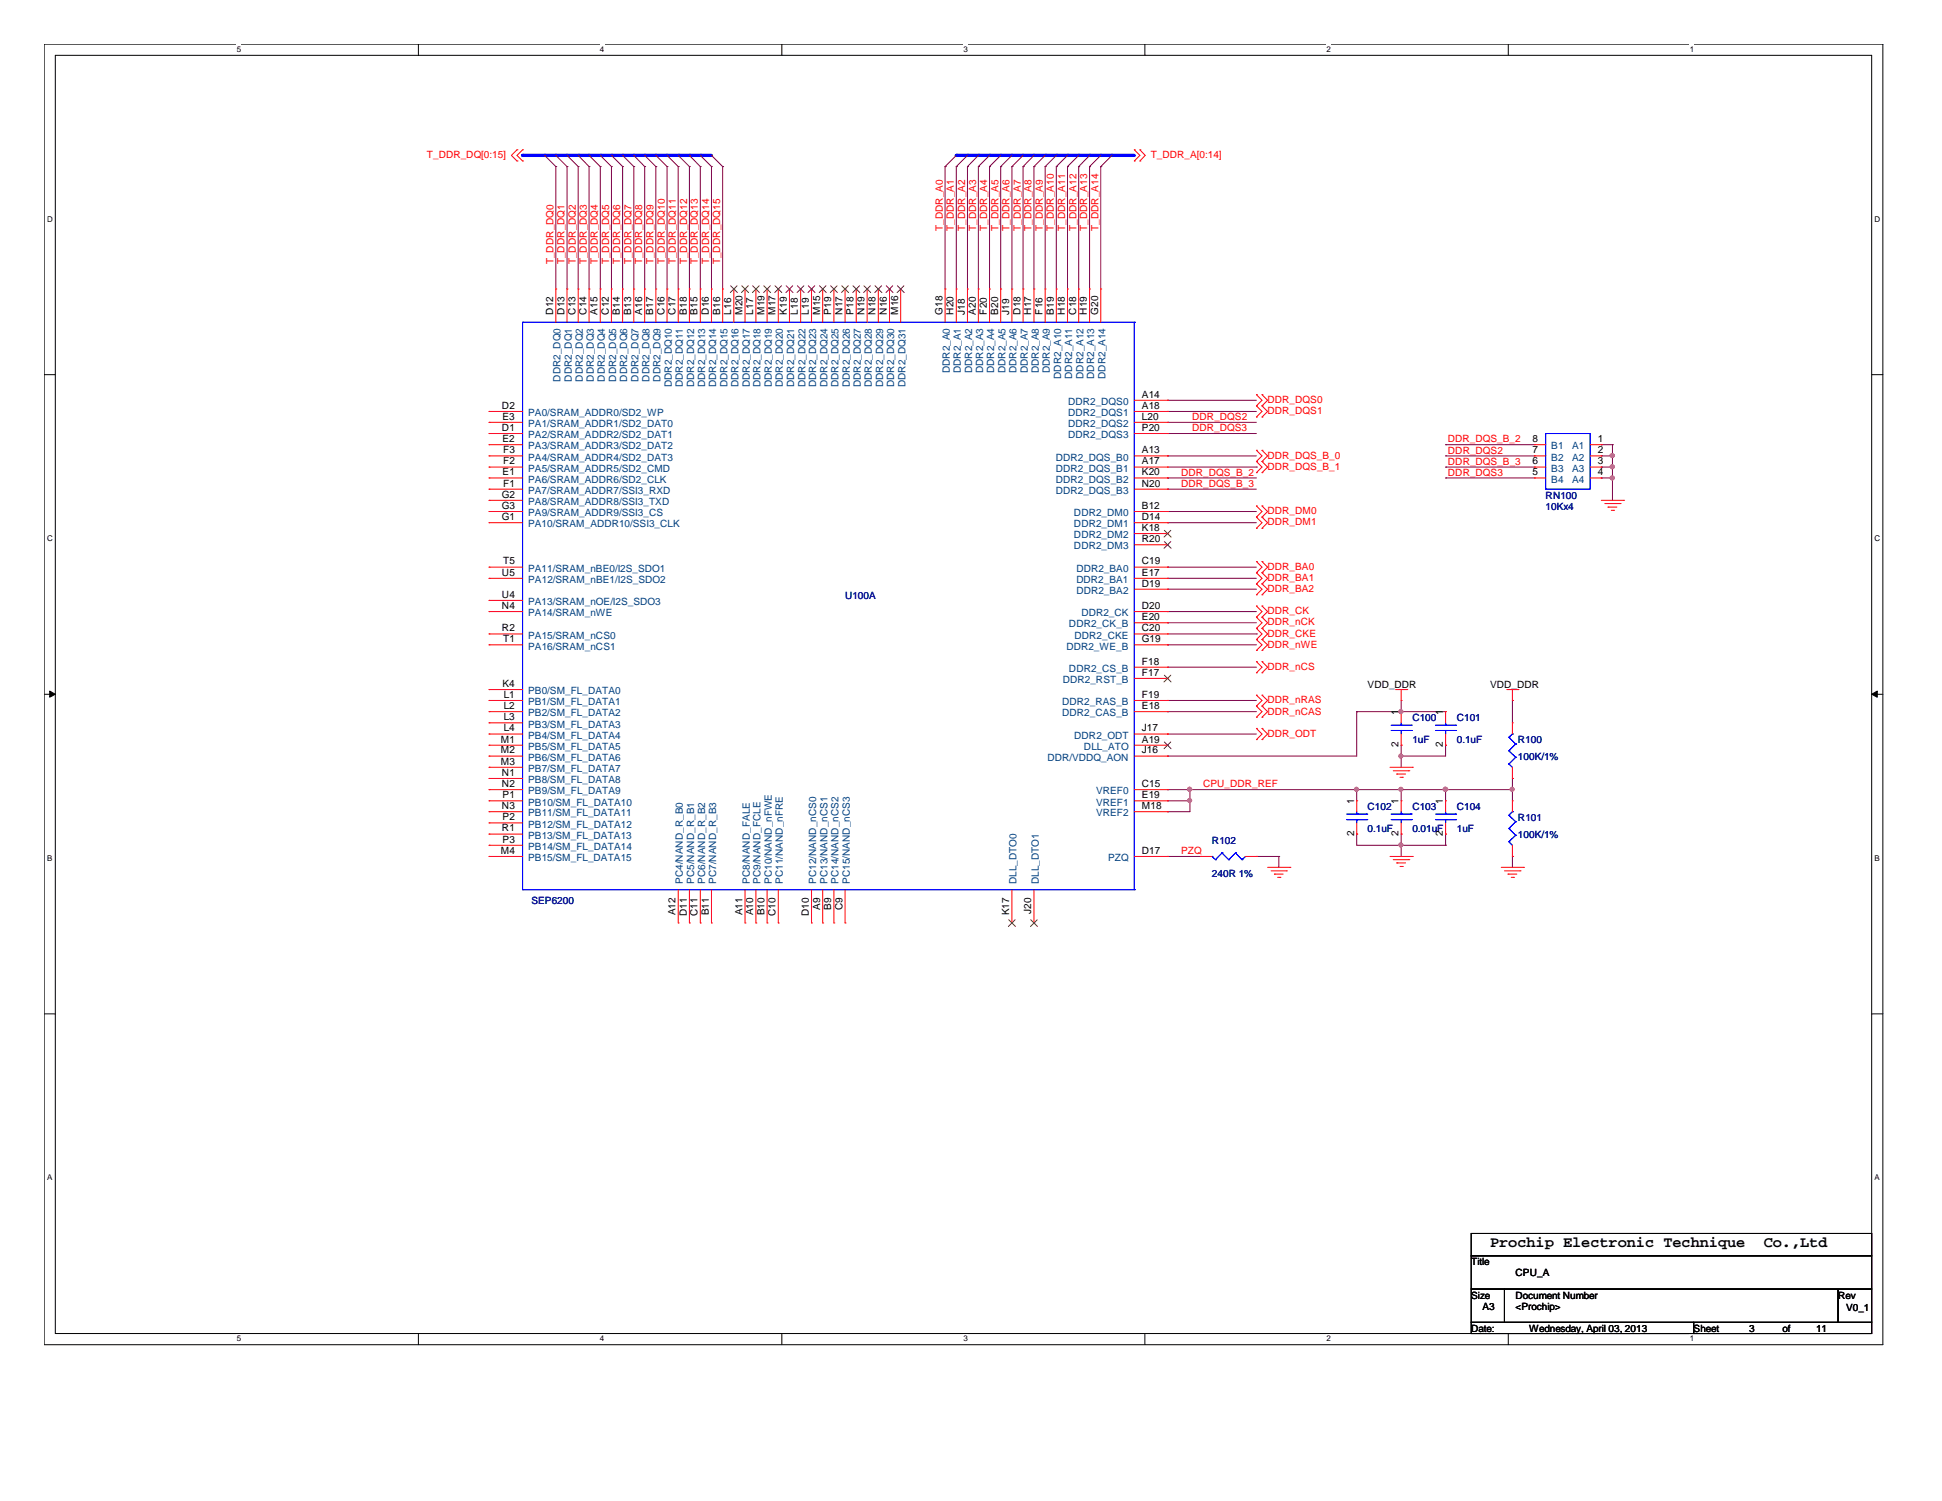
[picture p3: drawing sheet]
<svg xmlns="http://www.w3.org/2000/svg" width="279mm" height="216mm" viewBox="0 0 279 216" stroke-linecap="round" stroke-linejoin="round" font-family="sans-serif">
<path d="M6.3 6.3h264.6v187.1h-264.6zM8 8h261.3v183.8h-261.3z" fill="none" stroke="#000" stroke-width=".14"/>
<g fill="#fff">
<path d="M34.1 6.4h.6v1.3h-.6z"/>
<path d="M34.1 191.9h.6v1.3h-.6z"/>
</g>
<path d="M60.2 6.3v1.7M60.2 191.8v1.6" fill="none" stroke="#000" stroke-width=".14"/>
<g fill="#fff">
<path d="M86.3 6.4h.6v1.3h-.6z"/>
<path d="M86.3 191.9h.6v1.3h-.6z"/>
</g>
<path d="M112.5 6.3v1.7M112.5 191.8v1.6" fill="none" stroke="#000" stroke-width=".14"/>
<g fill="#fff">
<path d="M138.6 6.4h.6v1.3h-.6z"/>
<path d="M138.6 191.9h.6v1.3h-.6z"/>
</g>
<path d="M164.7 6.3v1.7M164.7 191.8v1.6" fill="none" stroke="#000" stroke-width=".14"/>
<g fill="#fff">
<path d="M190.8 6.4h.6v1.3h-.6z"/>
<path d="M190.8 191.9h.6v1.3h-.6z"/>
</g>
<path d="M217 6.3v1.7M217 191.8v1.6" fill="none" stroke="#000" stroke-width=".14"/>
<g fill="#fff">
<path d="M243.1 6.4h.6v1.3h-.6z"/>
<path d="M243.1 191.9h.6v1.3h-.6z"/>
<path d="M6.8 30.8h.7v1.3h-.7z"/>
<path d="M269.7 30.8h.8v1.3h-.8z"/>
<path d="M6.8 76.7h.7v1.4h-.7z"/>
<path d="M269.7 76.7h.8v1.4h-.8z"/>
</g>
<path d="M6.3 53.9h1.7M269.3 53.9h1.6" fill="none" stroke="#000" stroke-width=".14"/>
<g fill="#fff">
<path d="M6.8 122.7h.7v1.3h-.7z"/>
<path d="M269.7 122.7h.7v1.3h-.7z"/>
</g>
<path d="M6.3 99.9h1.7M269.3 99.9h1.6" fill="none" stroke="#000" stroke-width=".14"/>
<g fill="#000" stroke="#000" stroke-width=".14">
<path d="M7.2 99.4l.8 .5-.8 .4z" fill-rule="evenodd"/>
<path d="M269.3 99.9l.8-.5v.9z" fill-rule="evenodd"/>
</g>
<g fill="#fff">
<path d="M6.8 168.7h.7v1.3h-.7z"/>
<path d="M269.7 168.7h.7v1.3h-.7z"/>
</g>
<path d="M6.3 145.8h1.7M269.3 145.8h1.6" fill="none" stroke="#000" stroke-width=".14"/>
<g fill="none" stroke="#800040" stroke-width=".14">
<path d="M80 24h.1M80 24v17.6M81.6 24h.1M81.6 24v17.6M83.2 24h.1M83.2 24v17.6M84.8 24h.1M84.8 24v17.6M86.4 24h.1M86.4 24v17.6M88 24h.1M88 24v17.6"/>
<path d="M89.6 24h.1M89.6 24v17.6M91.2 24h.1M91.2 24v17.6M97.6 24h.1M97.6 24v17.6M99.2 24h.1M99.2 24v17.6M100.8 24h.1M100.8 24v17.6M102.4 24h.1M102.4 24v17.6"/>
<path d="M104 24h.1M104 24v17.6M136 24h.1M136 24v17.6M137.6 24h.1M137.6 24v17.6M139.2 24h.1M139.2 24v17.6M140.8 24h.1M140.8 24v17.6M142.4 24h.1M142.4 24v17.6"/>
<path d="M155.2 24h.1M155.2 24v17.6M156.8 24h.1M156.8 24v17.6M158.4 24h.1M158.4 24v17.6M168 68.7h.1M168 70.4h.1M168 73.6h.1M168 68.7h12.8M168 70.4h12.8M168 73.6h12.8"/>
<path d="M168 89.6h.1M168 83.2h.1M168 96h.1M168 84.8h.1M168 89.6h12.8M168 83.2h12.8M168 96h12.8M168 84.8h12.8M168 116.8h.1M168 100.8h.1M168 102.4h.1M168 100.8h12.8"/>
<path d="M168 102.4h12.8M171.2 115.2h.1M171.2 115.2v1.6h-3.2M201.6 113.6h.1M201.6 108.8h.1M201.6 108.8v1.6M201.6 113.6v1.6M208 107.2h.1M208 107.2v1.6h-6.4"/>
</g>
<g fill="#f0f" stroke="#f0f" stroke-width=".14">
<circle cx="171.2" cy="115.1" r=".3"/>
<circle cx="201.6" cy="108.7" r=".3"/>
</g>
<path d="M137.6 22.4h1.6" fill="none" stroke="#00f" stroke-width=".47"/>
<circle cx="137.6" cy="22.4" r=".23" fill="#00f"/>
<path d="M139.2 22.4h1.6" fill="none" stroke="#00f" stroke-width=".47"/>
<circle cx="139.2" cy="22.4" r=".23" fill="#00f"/>
<path d="M142.4 22.4h1.6" fill="none" stroke="#00f" stroke-width=".47"/>
<circle cx="142.4" cy="22.4" r=".23" fill="#00f"/>
<path d="M144 22.4h1.6" fill="none" stroke="#00f" stroke-width=".47"/>
<circle cx="144" cy="22.4" r=".23" fill="#00f"/>
<path d="M155.2 22.4h1.6" fill="none" stroke="#00f" stroke-width=".47"/>
<circle cx="155.2" cy="22.4" r=".23" fill="#00f"/>
<path d="M160 22.4h3.2" fill="none" stroke="#00f" stroke-width=".47"/>
<circle cx="160" cy="22.4" r=".23" fill="#00f"/>
<path d="M156.8 22.4h1.6" fill="none" stroke="#00f" stroke-width=".47"/>
<circle cx="156.8" cy="22.4" r=".23" fill="#00f"/>
<path d="M147.2 22.4h1.6" fill="none" stroke="#00f" stroke-width=".47"/>
<circle cx="147.2" cy="22.4" r=".23" fill="#00f"/>
<path d="M150.4 22.4h1.6" fill="none" stroke="#00f" stroke-width=".47"/>
<circle cx="150.4" cy="22.4" r=".23" fill="#00f"/>
<path d="M153.6 22.4h1.6" fill="none" stroke="#00f" stroke-width=".47"/>
<circle cx="153.6" cy="22.4" r=".23" fill="#00f"/>
<path d="M152 22.4h1.6" fill="none" stroke="#00f" stroke-width=".47"/>
<circle cx="152" cy="22.4" r=".23" fill="#00f"/>
<path d="M148.8 22.4h1.6" fill="none" stroke="#00f" stroke-width=".47"/>
<circle cx="148.8" cy="22.4" r=".23" fill="#00f"/>
<path d="M145.6 22.4h1.6" fill="none" stroke="#00f" stroke-width=".47"/>
<circle cx="145.6" cy="22.4" r=".23" fill="#00f"/>
<path d="M140.8 22.4h1.6" fill="none" stroke="#00f" stroke-width=".47"/>
<circle cx="140.8" cy="22.4" r=".23" fill="#00f"/>
<g fill="none" stroke="#800040" stroke-width=".14">
<path d="M92.8 24h.1M92.8 24v17.6M144 24h.1M144 24v17.6M145.6 24h.1M145.6 24v17.6M147.2 24h.1M147.2 24v17.6M168 75.2h.1M168 60.7h.1M168 75.2h12.8M168 60.7h12.8"/>
<path d="M168 88h.1M168 92.8h.1M168 88h12.8M168 92.8h12.8M168 113.6h.1M168 113.6h27.2M171.2 113.6h.1M201.6 121.6h.1M201.6 121.6v1.6"/>
</g>
<g fill="#f0f" stroke="#f0f" stroke-width=".14">
<circle cx="195.2" cy="113.5" r=".3"/>
<circle cx="171.2" cy="113.5" r=".3"/>
</g>
<path d="M99.2 22.4h1.6" fill="none" stroke="#00f" stroke-width=".47"/>
<circle cx="99.2" cy="22.4" r=".23" fill="#00f"/>
<path d="M94.4 22.4h1.6" fill="none" stroke="#00f" stroke-width=".47"/>
<circle cx="94.4" cy="22.4" r=".23" fill="#00f"/>
<path d="M75.2 22.4h3.2" fill="none" stroke="#00f" stroke-width=".47"/>
<circle cx="75.2" cy="22.4" r=".23" fill="#00f"/>
<path d="M80 22.4h1.6" fill="none" stroke="#00f" stroke-width=".47"/>
<circle cx="80" cy="22.4" r=".23" fill="#00f"/>
<path d="M78.4 22.4h1.6" fill="none" stroke="#00f" stroke-width=".47"/>
<circle cx="78.4" cy="22.4" r=".23" fill="#00f"/>
<path d="M91.2 22.4h1.6" fill="none" stroke="#00f" stroke-width=".47"/>
<circle cx="91.2" cy="22.4" r=".23" fill="#00f"/>
<path d="M83.2 22.4h1.6" fill="none" stroke="#00f" stroke-width=".47"/>
<circle cx="83.2" cy="22.4" r=".23" fill="#00f"/>
<path d="M81.6 22.4h1.6" fill="none" stroke="#00f" stroke-width=".47"/>
<circle cx="81.6" cy="22.4" r=".23" fill="#00f"/>
<path d="M86.4 22.4h1.6" fill="none" stroke="#00f" stroke-width=".47"/>
<circle cx="86.4" cy="22.4" r=".23" fill="#00f"/>
<path d="M84.8 22.4h1.6" fill="none" stroke="#00f" stroke-width=".47"/>
<circle cx="84.8" cy="22.4" r=".23" fill="#00f"/>
<path d="M89.6 22.4h1.6" fill="none" stroke="#00f" stroke-width=".47"/>
<circle cx="89.6" cy="22.4" r=".23" fill="#00f"/>
<path d="M88 22.4h1.6" fill="none" stroke="#00f" stroke-width=".47"/>
<circle cx="88" cy="22.4" r=".23" fill="#00f"/>
<path d="M92.8 22.4h1.6" fill="none" stroke="#00f" stroke-width=".47"/>
<circle cx="92.8" cy="22.4" r=".23" fill="#00f"/>
<path d="M97.6 22.4h1.6" fill="none" stroke="#00f" stroke-width=".47"/>
<circle cx="97.6" cy="22.4" r=".23" fill="#00f"/>
<path d="M96 22.4h1.6" fill="none" stroke="#00f" stroke-width=".47"/>
<circle cx="96" cy="22.4" r=".23" fill="#00f"/>
<path d="M100.8 22.4h1.6" fill="none" stroke="#00f" stroke-width=".47"/>
<circle cx="100.8" cy="22.4" r=".23" fill="#00f"/>
<g fill="none" stroke="#800040" stroke-width=".14">
<path d="M94.4 24h.1M94.4 24v17.6M96 24h.1M96 24v17.6M148.8 24h.1M148.8 24v17.6M150.4 24h.1M150.4 24v17.6M152 24h.1M152 24v17.6M153.6 24h.1M153.6 24v17.6"/>
<path d="M168 62.4h.1M168 62.4h12.8M230.4 64h.1M230.4 65.6h.1M230.4 67.2h.1M230.4 68.7h.1M230.4 64h1.6M230.4 65.6h1.6M230.4 67.2h1.6M230.4 68.7h1.6M232 64h.1M232 65.6h.1"/>
<path d="M232 68.7h.1M232 67.2h.1M232 64v8M168 81.6h.1M168 81.6h12.8M168 105.6h.1M168 115.2h.1M168 108.8h.1M168 105.6h12.8M168 108.8h27.2M171.2 113.6h.1M171.2 113.6v1.6h-3.2"/>
<path d="M195.2 113.6h.1M195.2 113.6v1.6M217.6 113.6h.1M217.6 113.6v1.6M168 123.2h.1M168 123.2h4.8M217.6 123.2h.1M217.6 123.2v1.6"/>
</g>
<g fill="#f0f" stroke="#f0f" stroke-width=".14">
<circle cx="171.2" cy="113.5" r=".3"/>
<circle cx="232" cy="65.5" r=".31"/>
<circle cx="232" cy="68.7" r=".31"/>
<circle cx="232" cy="67.1" r=".31"/>
</g>
<path d="M158.4 22.4h1.6" fill="none" stroke="#00f" stroke-width=".47"/>
<circle cx="158.4" cy="22.4" r=".23" fill="#00f"/>
<g fill="none" stroke="#800040" stroke-width=".14">
<path d="M78.4 22.4h.1M78.4 22.4l1.6 1.6M80 22.4h.1M80 22.4l1.6 1.6M81.6 22.4h.1M81.6 22.4l1.6 1.6M83.2 22.4h.1M83.2 22.4l1.6 1.6M84.8 22.4h.1M84.8 22.4l1.6 1.6M86.4 22.4h.1M86.4 22.4l1.6 1.6"/>
<path d="M88 22.4h.1M88 22.4l1.6 1.6M89.6 22.4h.1M89.6 22.4l1.6 1.6M91.2 22.4h.1M91.2 22.4l1.6 1.6M92.8 22.4h.1M92.8 22.4l1.6 1.6M94.4 22.4h.1M94.4 22.4l1.6 1.6M96 22.4h.1M96 22.4l1.6 1.6"/>
<path d="M97.6 22.4h.1M97.6 22.4l1.6 1.6M99.2 22.4h.1M99.2 22.4l1.6 1.6M100.8 22.4h.1M100.8 22.4l1.6 1.6M102.4 22.4h.1M102.4 22.4l1.6 1.6M136 24h.1M137.6 24h.1M137.6 22.4l-1.6 1.6M139.2 24h.1"/>
<path d="M139.2 22.4l-1.6 1.6M140.8 24h.1M140.8 22.4l-1.6 1.6M142.4 24h.1M142.4 22.4l-1.6 1.6M144 24h.1M144 22.4l-1.6 1.6M145.6 24h.1M145.6 22.4l-1.6 1.6M147.2 24h.1M147.2 22.4l-1.6 1.6M148.8 24h.1"/>
<path d="M148.8 22.4l-1.6 1.6M150.4 24h.1M150.4 22.4l-1.6 1.6M152 24h.1M152 22.4l-1.6 1.6M153.6 24h.1M153.6 22.4l-1.6 1.6M155.2 24h.1M155.2 22.4l-1.6 1.6M156.8 24h.1M156.8 22.4l-1.6 1.6M158.4 24h.1"/>
<path d="M158.4 22.4l-1.6 1.6M160 22.4l-1.6 1.6M168 57.6h.1M168 59.2h.1M168 57.6h12.8M168 59.2h12.8M168 65.6h.1M168 65.6h12.8M168 67.2h12.8M180.8 67.2h.1M208 65.6h.1M208 64h.1"/>
<path d="M208 67.2h.1M208 68.7h.1M208 65.6h12.8M208 64h12.8M208 67.2h12.8M208 68.7h12.8M168 91.2h12.8M180.8 91.2h.1M195.2 102.4h.1M195.2 120h.1M195.2 102.4v6.4M195.2 120v1.6h12.8"/>
<path d="M195.2 102.4h12.8M201.6 102.4h.1M201.6 113.6h.1M201.6 120h.1M201.6 107.2h.1M201.6 100.8v1.6M201.6 107.2v1.6M201.6 120v1.6M208 113.6h.1M208 120h.1M208 113.6v1.6M208 120v1.6"/>
<path d="M217.6 112h.1M217.6 100.8h.1M217.6 100.8v3.2M217.6 112v1.6h-22.4M180.8 123.2h.1M180.8 123.2h3.2M184 123.2h.1M184 123.2v1.6M201.6 121.6h.1M208 121.6h.1"/>
</g>
<g fill="#f0f" stroke="#f0f" stroke-width=".14">
<circle cx="217.6" cy="113.5" r=".3"/>
<circle cx="208" cy="113.5" r=".31"/>
<circle cx="201.6" cy="102.4" r=".3"/>
<circle cx="201.6" cy="113.5" r=".3"/>
<circle cx="201.6" cy="121.5" r=".3"/>
<circle cx="171.2" cy="115.1" r=".3"/>
<circle cx="201.6" cy="108.7" r=".3"/>
<circle cx="195.2" cy="113.5" r=".3"/>
<circle cx="171.2" cy="113.5" r=".3"/>
<circle cx="232" cy="65.5" r=".31"/>
<circle cx="232" cy="68.7" r=".31"/>
<circle cx="232" cy="67.1" r=".31"/>
</g>
<g fill="none" stroke="#f00" stroke-width=".14">
<path d="M74.4 21.5h.1M74.4 23.2h.1M74.4 21.5l-.8 .9 .8 .8M75.2 21.5h.1M75.2 23.2h.1M75.2 21.5l-.8 .9 .8 .8M163.2 23.2h.1M163.2 21.5h.1M163.2 21.5l.8 .9-.8 .8M164 23.2h.1M164 21.5h.1M164 21.5l.8 .9-.8 .8"/>
<path d="M70.4 59.2h.1M70.4 59.2h4.8M80 41.6h.1M80 41.6v4.8M81.6 41.6h.1M81.6 41.6v4.8M83.2 41.6h.1M83.2 41.6v4.8M84.8 41.6h.1M84.8 41.6v4.8M86.4 41.6h.1M86.4 41.6v4.8"/>
<path d="M88 41.6h.1M88 41.6v4.8M89.6 41.6h.1M89.6 41.6v4.8M91.2 41.6h.1M91.2 41.6v4.8M92.8 41.6h.1M92.8 41.6v4.8M94.4 41.6h.1M94.4 41.6v4.8M96 41.6h.1M96 41.6v4.8"/>
<path d="M97.6 41.6h.1M97.6 41.6v4.8M99.2 41.6h.1M99.2 41.6v4.8M100.8 41.6h.1M100.8 41.6v4.8M102.4 41.6h.1M102.4 41.6v4.8M104 41.6h.1M104 41.6v4.8M105.6 41.6h.1M105.6 41.6v4.8"/>
<path d="M107.2 41.6h.1M107.2 41.6v4.8M108.8 41.6h.1M108.8 41.6v4.8M110.4 41.6h.1M110.4 41.6v4.8M112 41.6h.1M112 41.6v4.8M113.6 41.6h.1M113.6 41.6v4.8M115.2 41.6h.1M115.2 41.6v4.8"/>
<path d="M116.8 41.6h.1M116.8 41.6v4.8M118.4 41.6h.1M118.4 41.6v4.8M120 41.6h.1M120 41.6v4.8M121.6 41.6h.1M121.6 41.6v4.8M123.2 41.6h.1M123.2 41.6v4.8M124.8 41.6h.1M124.8 41.6v4.8"/>
<path d="M126.4 41.6h.1M126.4 41.6v4.8M128 41.6h.1M128 41.6v4.8M129.6 41.6h.1M129.6 41.6v4.8M136 41.6h.1M136 41.6v4.8M137.6 41.6h.1M137.6 41.6v4.8M139.2 41.6h.1M139.2 41.6v4.8"/>
<path d="M140.8 41.6h.1M140.8 41.6v4.8M142.4 41.6h.1M142.4 41.6v4.8M144 41.6h.1M144 41.6v4.8M145.6 41.6h.1M145.6 41.6v4.8M147.2 41.6h.1M147.2 41.6v4.8M148.8 41.6h.1M148.8 41.6v4.8"/>
<path d="M150.4 41.6h.1M150.4 41.6v4.8M152 41.6h.1M152 41.6v4.8M153.6 41.6h.1M153.6 41.6v4.8M155.2 41.6h.1M155.2 41.6v4.8M156.8 41.6h.1M156.8 41.6v4.8M158.4 41.6h.1M158.4 41.6v4.8"/>
<path d="M163.2 57.6h4.8M163.2 59.2h4.8M168 57.6h.1M168 59.2h.1M180.8 58.4h.1M180.8 56.8h.1M180.8 60h.1M180.8 56.8l.8 .8-.8 .8M180.8 58.4l.8 .8-.8 .8M181.6 58.4h.1M181.6 56.8h.1M181.6 60h.1"/>
<path d="M181.6 56.8l.8 .8-.8 .8M181.6 58.4l.8 .8-.8 .8M70.4 68.7h.1M70.4 64h.1M70.4 60.7h.1M70.4 70.4h.1M70.4 67.2h.1M70.4 65.6h.1M70.4 75.2h.1M70.4 72h.1M70.4 73.6h.1M70.4 62.4h.1"/>
<path d="M70.4 72h4.8M70.4 65.6h4.8M70.4 67.2h4.8M70.4 73.6h4.8M70.4 75.2h4.8M70.4 68.7h4.8M70.4 64h4.8M70.4 60.7h4.8M70.4 70.4h4.8M70.4 62.4h4.8M163.2 65.6h4.8M163.2 67.2h4.8"/>
<path d="M163.2 73.6h4.8M163.2 75.2h4.8M163.2 68.7h4.8M163.2 60.7h4.8M163.2 70.4h4.8M163.2 76.8h4.8M163.2 62.4h4.8M163.2 78.4h4.8M168 65.6h.1M168 67.2h.1M168 73.6h.1M168 75.2h.1"/>
<path d="M168 76.8h.1M168 68.7h.1M168 60.7h.1M168 70.4h.1M168 62.4h.1M168 78.4h.1M180.8 66.4h.1M180.8 64.8h.1M180.8 68h.1M180.8 74.4h.1M180.8 72.8h.1M180.8 76h.1"/>
<path d="M180.8 64.8l.8 .8-.8 .8M180.8 66.4l.8 .8-.8 .8M180.8 72.8l.8 .8-.8 .8M180.8 74.4l.8 .8-.8 .8M181.6 66.4h.1M181.6 64.8h.1M181.6 68h.1M181.6 74.4h.1M181.6 72.8h.1M181.6 76h.1M181.6 64.8l.8 .8-.8 .8M181.6 66.4l.8 .8-.8 .8"/>
<path d="M181.6 72.8l.8 .8-.8 .8M181.6 74.4l.8 .8-.8 .8M220.8 68.7h.1M220.8 67.2h.1M220.8 65.6h.1M220.8 64h.1M220.8 65.6h1.6M220.8 67.2h1.6M220.8 68.7h1.6M220.8 64h1.6M228.8 65.6h1.6M228.8 67.2h1.6"/>
<path d="M228.8 68.7h1.6M228.8 64h1.6M230.4 64h.1M230.4 65.6h.1M230.4 67.2h.1M230.4 68.7h.1M230.4 72h3.2M230.9 72.4h2.2M231.4 72.9h.1M231.4 72.9h1.2M231.8 73.4h.4M232.2 73.4h.1"/>
<path d="M233.1 72.4h.1M233.6 72h.1M70.4 88h.1M70.4 91.2h.1M70.4 92.8h.1M70.4 81.6h.1M70.4 86.4h.1M70.4 83.2h.1M70.4 99.2h.1M70.4 99.2h4.8M70.4 81.6h4.8M70.4 91.2h4.8"/>
<path d="M70.4 88h4.8M70.4 83.2h4.8M70.4 92.8h4.8M70.4 86.4h4.8M163.2 81.6h4.8M163.2 91.2h4.8M163.2 84.8h4.8M163.2 88h4.8M163.2 83.2h4.8M163.2 89.6h4.8M163.2 97.6h4.8M163.2 96h4.8"/>
<path d="M163.2 92.8h4.8M168 81.6h.1M168 91.2h.1M168 84.8h.1M168 88h.1M168 83.2h.1M168 89.6h.1M168 97.6h.1M168 96h.1M168 92.8h.1M180.8 92h.1M180.8 90.4h.1"/>
<path d="M180.8 84h.1M180.8 82.4h.1M180.8 85.6h.1M180.8 93.6h.1M180.8 96.8h.1M180.8 95.2h.1M180.8 100h.1M180.8 80.8h.1M180.8 88.8h.1M180.8 87.2h.1M180.8 90.4l.8 .8-.8 .8M180.8 82.4l.8 .8-.8 .8"/>
<path d="M180.8 84l.8 .8-.8 .8M180.8 92l.8 .8-.8 .8M180.8 95.2l.8 .8-.8 .8M180.8 100l.8 .8-.8 .8M180.8 80.8l.8 .8-.8 .8M180.8 87.2l.8 .8-.8 .8M180.8 88.8l.8 .8-.8 .8M181.6 92h.1M181.6 90.4h.1M181.6 84h.1M181.6 82.4h.1M181.6 85.6h.1"/>
<path d="M181.6 93.6h.1M181.6 96.8h.1M181.6 95.2h.1M181.6 100h.1M181.6 80.8h.1M181.6 88.8h.1M181.6 87.2h.1M181.6 90.4l.8 .8-.8 .8M181.6 82.4l.8 .8-.8 .8M181.6 84l.8 .8-.8 .8M181.6 92l.8 .8-.8 .8M181.6 95.2l.8 .8-.8 .8"/>
<path d="M181.6 100l.8 .8-.8 .8M181.6 80.8l.8 .8-.8 .8M181.6 87.2l.8 .8-.8 .8M181.6 88.8l.8 .8-.8 .8M200.8 99.2h1.6M201.6 99.2v1.6M202.4 99.2h.1M216.8 99.2h1.6M217.6 99.2v1.6M218.4 99.2h.1M70.4 100.8h.1M70.4 102.4h.1"/>
<path d="M70.4 104h.1M70.4 105.6h.1M70.4 107.2h.1M70.4 108.8h.1M70.4 110.4h.1M70.4 112h.1M70.4 113.6h.1M70.4 115.2h.1M70.4 116.8h.1M70.4 118.4h.1M70.4 120h.1M70.4 110.4h4.8"/>
<path d="M70.4 107.2h4.8M70.4 113.6h4.8M70.4 102.4h4.8M70.4 100.8h4.8M70.4 105.6h4.8M70.4 108.8h4.8M70.4 116.8h4.8M70.4 104h4.8M70.4 112h4.8M70.4 115.2h4.8M70.4 118.4h4.8M70.4 120h4.8"/>
<path d="M163.2 107.2h4.8M163.2 113.6h4.8M163.2 102.4h4.8M163.2 100.8h4.8M163.2 105.6h4.8M163.2 108.8h4.8M163.2 116.8h4.8M163.2 115.2h4.8M168 107.2h.1M168 113.6h.1M168 102.4h.1M168 100.8h.1"/>
<path d="M168 105.6h.1M168 108.8h.1M168 116.8h.1M168 115.2h.1M180.8 103.2h.1M180.8 101.6h.1M180.8 106.4h.1M180.8 104.8h.1M180.8 101.6l.8 .8-.8 .8M180.8 104.8l.8 .8-.8 .8M181.6 103.2h.1M181.6 101.6h.1"/>
<path d="M181.6 106.4h.1M181.6 104.8h.1M181.6 101.6l.8 .8-.8 .8M181.6 104.8l.8 .8-.8 .8M195.2 115.2h.1M195.2 120h.1M195.2 115.2v1.6M195.2 118.4v1.6M200 110.4h3.2M200.4 110.9h2.3M201 111.3h.1M201 111.3h1.2"/>
<path d="M201.4 111.8h.4M201.6 100.8h.1M201.6 115.2h.1M201.6 120h.1M201.6 102.4h.1M201.6 107.2h.1M201.6 102.4v1.6M201.6 105.6v1.6M201.6 115.2v1.6M201.6 118.4v1.6M201.8 111.8h.1M202.7 110.9h.1"/>
<path d="M203.2 110.4h.1M208 102.4h.1M208 107.2h.1M208 115.2h.1M208 120h.1M208 102.4v1.6M208 105.6v1.6M208 115.2v1.6M208 118.4v1.6M217.6 100.8h.1M217.6 112h.1M217.6 104h.1"/>
<path d="M217.6 115.2h.1M217.6 104v1.6M217.6 110.4v1.6M217.6 115.2v1.6M70.4 121.6h.1M70.4 123.2h.1M70.4 123.2h4.8M70.4 121.6h4.8M97.6 132.8h.1M97.6 128v4.8M99.2 132.8h.1M99.2 128v4.8"/>
<path d="M100.8 132.8h.1M100.8 128v4.8M102.4 132.8h.1M102.4 128v4.8M107.2 132.8h.1M107.2 128v4.8M108.8 132.8h.1M108.8 128v4.8M110.4 132.8h.1M110.4 128v4.8M112 132.8h.1M112 128v4.8"/>
<path d="M116.8 132.8h.1M116.8 128v4.8M118.4 132.8h.1M118.4 128v4.8M120 132.8h.1M120 128v4.8M121.6 132.8h.1M121.6 128v4.8M145.6 132.8h.1M145.6 128v4.8M148.8 132.8h.1M148.8 128v4.8"/>
<path d="M163.2 123.2h4.8M168 123.2h.1M172.8 123.2h.1M172.8 123.2h1.6M179.2 123.2h1.6M180.8 123.2h.1M182.4 124.8h3.2M182.9 125.3h2.2M183.3 125.7h.1M183.3 125.7h1.3M183.8 126.2h.3M184.1 126.2h.1"/>
<path d="M185.1 125.3h.1M185.6 124.8h.1M200 123.2h3.2M200.4 123.7h2.3M201 124.1h.1M201 124.1h1.2M201.4 124.6h.4M201.8 124.6h.1M202.7 123.7h.1M203.2 123.2h.1M216 124.8h3.2M216.5 125.3h2.2"/>
<path d="M217 125.7h.1M217 125.7h1.2M217.4 126.2h.4M217.6 123.2h.1M217.6 121.6v1.6M217.8 126.2h.1M218.7 125.3h.1M219.2 124.8h.1"/>
</g>
<path d="M211.7 177.4h57.6v3.2h-57.6zM211.7 180.6h57.6v4.8h-57.6zM211.7 185.4h4.8v4.8h-4.8zM211.7 190.2h32v1.6h-32zM216.5 185.4h48v4.8h-48zM243.7 190.2h25.6v1.6h-25.6zM264.5 185.4h4.8v4.8h-4.8z" fill="none" stroke="#000" stroke-width=".14"/>
<g fill="none" stroke="#00f" stroke-width=".14">
<path d="M75.2 46.4h.1M75.2 46.4v81.6M75.2 46.4h88M163.2 46.4h.1M163.2 46.4v81.6M222.4 62.4h6.4v8h-6.4zM193.8 117.9h2.8M193.8 117.1h2.8M195.2 117.1h.1M195.2 117.9h.1M195.2 116.8v.3M195.2 117.9v.5"/>
<path d="M196.6 117.9h.1M196.6 117.1h.1M200.2 117.9h2.8M200.2 117.1h2.8M200.2 105.1h2.8M200.2 104.3h2.8M201.6 117.1h.1M201.6 117.9h.1M201.6 104.3h.1M201.6 105.1h.1M201.6 104v.3M201.6 105.1v.5"/>
<path d="M201.6 116.8v.3M201.6 117.9v.5M203 117.9h.1M203 117.1h.1M203 105.1h.1M203 104.3h.1M206.5 117.9h2.9M206.5 117.1h2.9M206.5 105.1h2.9M206.5 104.3h2.9M208 104.3h.1M208 105.1h.1"/>
<path d="M208 117.1h.1M208 117.9h.1M208 104v.3M208 105.1v.5M208 116.8v.3M208 117.9v.5M209.4 105.1h.1M209.4 104.3h.1M209.4 117.9h.1M209.4 117.1h.1M217.1 109.9h.1M217.1 108h.1"/>
<path d="M217.1 106h.1M217.1 119.2h.1M217.1 117.3h.1M217.1 109.9l.5 .5M217.1 108l1 .9M217.1 106l1 1M217.1 119.2l1 .9M217.1 117.3l1 .9M217.6 105.6h.1M217.6 116.8h.1M217.6 105.6l-.5 .4M217.6 116.8l-.5 .5"/>
<path d="M218.1 108.9h.1M218.1 107h.1M218.1 118.2h.1M218.1 108.9l-1 1M218.1 107l-1 1M218.1 118.2l-1 1M75.2 128h.1M75.2 128h88M163.2 128h.1M174.4 123.2h.1M174.4 123.2l.5 .5M174.9 123.7h.1"/>
<path d="M175.8 122.7h.1M175.8 122.7l1 1M175.8 122.7l-.9 1M176.8 123.7h.1M177.8 122.7h.1M177.8 122.7l.9 1M177.8 122.7l-1 1M178.7 123.7h.1M179.2 123.2l-.5 .5M217.1 121.1h.1M217.1 121.1l.5 .5M218.1 120.1h.1"/>
<path d="M218.1 120.1l-1 1"/>
</g>
<g fill="none" stroke="#804000" stroke-width=".14">
<path d="M105.1 41.1l1 1M106 41.1l-.9 1M106.7 41.1l1 1M107.7 41.1l-1 1M108.3 41.1l1 1M109.2 41.1l-1 1M109.9 41.1l1 1M110.8 41.1l-.9 1M111.5 41.1l1 1M112.4 41.1l-.9 1M113.1 41.1l1 1M114 41.1l-.9 1"/>
<path d="M114.7 41.1l1 1M115.7 41.1l-1 1M116.3 41.1l1 1M117.2 41.1l-1 1M117.9 41.1l1 1M118.8 41.1l-.9 1M119.5 41.1l1 1M120.4 41.1l-.9 1M121.1 41.1l1 1M122 41.1l-.9 1M122.7 41.1l1 1M123.7 41.1l-1 1"/>
<path d="M124.3 41.1l1 1M125.2 41.1l-1 1M125.9 41.1l1 1M126.8 41.1l-.9 1M127.5 41.1l1 1M128.4 41.1l-.9 1M129.1 41.1l1 1M130 41.1l-.9 1M167.5 76.3l1 1M167.5 77.9l1 1M168.4 76.3l-.9 1M168.4 77.9l-.9 1"/>
<path d="M167.5 97.1l1 1M168.4 97.1l-.9 1M167.5 106.7l1 1M168.4 106.7l-.9 1M145.1 132.3l1 1M146 132.3l-.9 1M148.3 132.3l1 1M149.2 132.3l-.9 1"/>
</g>
<g font-size="2.2">
<text x="214.4" y="179.4">Prochip Electronic Technique</text>
<text x="253.7" y="179.4">Co.,Ltd</text>
</g>
<g font-size="1.4" fill="#f00">
<text x="61.4" y="22.8">T_DDR_DQ[0:15]</text>
<text x="165.6" y="22.8">T_DDR_A[0:14]</text>
<text x="135.6" y="33.2" transform="rotate(-90 135.6 33.2)">T_DDR_A0</text>
<text x="137.2" y="33.2" transform="rotate(-90 137.2 33.2)">T_DDR_A1</text>
<text x="138.9" y="33.2" transform="rotate(-90 138.9 33.2)">T_DDR_A2</text>
<text x="140.4" y="33.2" transform="rotate(-90 140.4 33.2)">T_DDR_A3</text>
<text x="142" y="33.2" transform="rotate(-90 142 33.2)">T_DDR_A4</text>
<text x="143.6" y="33.2" transform="rotate(-90 143.6 33.2)">T_DDR_A5</text>
<text x="145.2" y="33.2" transform="rotate(-90 145.2 33.2)">T_DDR_A6</text>
<text x="146.9" y="33.2" transform="rotate(-90 146.9 33.2)">T_DDR_A7</text>
<text x="148.4" y="33.2" transform="rotate(-90 148.4 33.2)">T_DDR_A8</text>
<text x="150" y="33.2" transform="rotate(-90 150 33.2)">T_DDR_A9</text>
<text x="151.6" y="33.2" transform="rotate(-90 151.6 33.2)">T_DDR_A10</text>
<text x="153.2" y="33.2" transform="rotate(-90 153.2 33.2)">T_DDR_A11</text>
<text x="154.9" y="33.2" transform="rotate(-90 154.9 33.2)">T_DDR_A12</text>
<text x="156.4" y="33.2" transform="rotate(-90 156.4 33.2)">T_DDR_A13</text>
<text x="158" y="33.2" transform="rotate(-90 158 33.2)">T_DDR_A14</text>
<text x="79.6" y="38" transform="rotate(-90 79.6 38)">T_DDR_DQ0</text>
<text x="81.2" y="38" transform="rotate(-90 81.2 38)">T_DDR_DQ1</text>
<text x="82.8" y="38" transform="rotate(-90 82.8 38)">T_DDR_DQ2</text>
<text x="84.4" y="38" transform="rotate(-90 84.4 38)">T_DDR_DQ3</text>
<text x="86" y="38" transform="rotate(-90 86 38)">T_DDR_DQ4</text>
<text x="87.6" y="38" transform="rotate(-90 87.6 38)">T_DDR_DQ5</text>
<text x="89.2" y="38" transform="rotate(-90 89.2 38)">T_DDR_DQ6</text>
<text x="90.8" y="38" transform="rotate(-90 90.8 38)">T_DDR_DQ7</text>
<text x="92.4" y="38" transform="rotate(-90 92.4 38)">T_DDR_DQ8</text>
<text x="94" y="38" transform="rotate(-90 94 38)">T_DDR_DQ9</text>
<text x="95.6" y="38" transform="rotate(-90 95.6 38)">T_DDR_DQ10</text>
<text x="97.2" y="38" transform="rotate(-90 97.2 38)">T_DDR_DQ11</text>
<text x="98.8" y="38" transform="rotate(-90 98.8 38)">T_DDR_DQ12</text>
<text x="100.4" y="38" transform="rotate(-90 100.4 38)">T_DDR_DQ13</text>
<text x="102" y="38" transform="rotate(-90 102 38)">T_DDR_DQ14</text>
<text x="103.6" y="38" transform="rotate(-90 103.6 38)">T_DDR_DQ15</text>
<text x="182.4" y="58">DDR_DQS0</text>
<text x="182.4" y="59.6">DDR_DQS1</text>
<text x="171.5" y="60.4">DDR_DQS2</text>
<text x="171.5" y="62">DDR_DQS3</text>
<text x="182.4" y="66">DDR_DQS_B_0</text>
<text x="208.3" y="65.2">DDR_DQS2</text>
<text x="208.3" y="63.6">DDR_DQS_B_2</text>
<text x="169.9" y="68.4">DDR_DQS_B_2</text>
<text x="169.9" y="70">DDR_DQS_B_3</text>
<text x="182.4" y="67.6">DDR_DQS_B_1</text>
<text x="208.3" y="66.8">DDR_DQS_B_3</text>
<text x="208.3" y="68.4">DDR_DQS3</text>
<text x="182.4" y="74">DDR_DM0</text>
<text x="182.4" y="75.6">DDR_DM1</text>
<text x="182.4" y="83.6">DDR_BA1</text>
<text x="182.4" y="82">DDR_BA0</text>
<text x="182.4" y="85.2">DDR_BA2</text>
<text x="182.4" y="88.3">DDR_CK</text>
<text x="182.4" y="90">DDR_nCK</text>
<text x="182.4" y="91.6">DDR_CKE</text>
<text x="182.4" y="93.2">DDR_nWE</text>
<text x="182.4" y="96.4">DDR_nCS</text>
<text x="182.4" y="101.2">DDR_nRAS</text>
<text x="182.4" y="102.8">DDR_nCAS</text>
<text x="182.4" y="106">DDR_ODT</text>
<text x="173.1" y="113.2">CPU_DDR_REF</text>
<text x="169.9" y="122.9">PZQ</text>
</g>
<g font-size="1.4">
<text x="79.6" y="45.3" transform="rotate(-90 79.6 45.3)">D12</text>
<text x="81.2" y="45.3" transform="rotate(-90 81.2 45.3)">D13</text>
<text x="82.8" y="45.3" transform="rotate(-90 82.8 45.3)">C13</text>
<text x="84.4" y="45.3" transform="rotate(-90 84.4 45.3)">C14</text>
<text x="86" y="45.3" transform="rotate(-90 86 45.3)">A15</text>
<text x="87.6" y="45.3" transform="rotate(-90 87.6 45.3)">C12</text>
<text x="89.2" y="45.3" transform="rotate(-90 89.2 45.3)">B14</text>
<text x="90.8" y="45.3" transform="rotate(-90 90.8 45.3)">B13</text>
<text x="92.4" y="45.3" transform="rotate(-90 92.4 45.3)">A16</text>
<text x="94" y="45.3" transform="rotate(-90 94 45.3)">B17</text>
<text x="95.6" y="45.3" transform="rotate(-90 95.6 45.3)">C16</text>
<text x="97.2" y="45.3" transform="rotate(-90 97.2 45.3)">C17</text>
<text x="98.8" y="45.3" transform="rotate(-90 98.8 45.3)">B18</text>
<text x="100.4" y="45.3" transform="rotate(-90 100.4 45.3)">B15</text>
<text x="102" y="45.3" transform="rotate(-90 102 45.3)">D16</text>
<text x="103.6" y="45.3" transform="rotate(-90 103.6 45.3)">B16</text>
<text x="105.2" y="45.3" transform="rotate(-90 105.2 45.3)">L16</text>
<text x="106.8" y="45.3" transform="rotate(-90 106.8 45.3)">M20</text>
<text x="108.4" y="45.3" transform="rotate(-90 108.4 45.3)">L17</text>
<text x="110" y="45.3" transform="rotate(-90 110 45.3)">M19</text>
<text x="111.6" y="45.3" transform="rotate(-90 111.6 45.3)">M17</text>
<text x="113.2" y="45.3" transform="rotate(-90 113.2 45.3)">K19</text>
<text x="114.8" y="45.3" transform="rotate(-90 114.8 45.3)">L18</text>
<text x="116.4" y="45.3" transform="rotate(-90 116.4 45.3)">L19</text>
<text x="118" y="45.3" transform="rotate(-90 118 45.3)">M15</text>
<text x="119.6" y="45.3" transform="rotate(-90 119.6 45.3)">P19</text>
<text x="121.2" y="45.3" transform="rotate(-90 121.2 45.3)">N17</text>
<text x="122.8" y="45.3" transform="rotate(-90 122.8 45.3)">P18</text>
<text x="124.4" y="45.3" transform="rotate(-90 124.4 45.3)">N19</text>
<text x="126" y="45.3" transform="rotate(-90 126 45.3)">N18</text>
<text x="127.6" y="45.3" transform="rotate(-90 127.6 45.3)">N16</text>
<text x="129.2" y="45.3" transform="rotate(-90 129.2 45.3)">M16</text>
<text x="135.6" y="45.3" transform="rotate(-90 135.6 45.3)">G18</text>
<text x="137.2" y="45.3" transform="rotate(-90 137.2 45.3)">H20</text>
<text x="138.8" y="45.3" transform="rotate(-90 138.8 45.3)">J18</text>
<text x="140.4" y="45.3" transform="rotate(-90 140.4 45.3)">A20</text>
<text x="142" y="45.3" transform="rotate(-90 142 45.3)">F20</text>
<text x="143.6" y="45.3" transform="rotate(-90 143.6 45.3)">B20</text>
<text x="145.2" y="45.3" transform="rotate(-90 145.2 45.3)">J19</text>
<text x="146.8" y="45.3" transform="rotate(-90 146.8 45.3)">D18</text>
<text x="148.4" y="45.3" transform="rotate(-90 148.4 45.3)">H17</text>
<text x="150" y="45.3" transform="rotate(-90 150 45.3)">F16</text>
<text x="151.6" y="45.3" transform="rotate(-90 151.6 45.3)">B19</text>
<text x="153.2" y="45.3" transform="rotate(-90 153.2 45.3)">H18</text>
<text x="154.8" y="45.3" transform="rotate(-90 154.8 45.3)">C18</text>
<text x="156.4" y="45.3" transform="rotate(-90 156.4 45.3)">H19</text>
<text x="158" y="45.3" transform="rotate(-90 158 45.3)">G20</text>
<text x="72.2" y="58.8">D2</text>
<text x="164.3" y="57.2">A14</text>
<text x="164.3" y="58.8">A18</text>
<text x="72.2" y="62">D1</text>
<text x="72.3" y="63.6">E2</text>
<text x="72.3" y="60.4">E3</text>
<text x="72.4" y="65.2">F3</text>
<text x="164.3" y="65.2">A13</text>
<text x="164.3" y="60.4">L20</text>
<text x="164.3" y="62">P20</text>
<text x="220.5" y="65.2">7</text>
<text x="220.5" y="63.6">8</text>
<text x="229.9" y="63.6">1</text>
<text x="229.9" y="65.2">2</text>
<text x="72.2" y="71.6">G2</text>
<text x="72.3" y="68.4">E1</text>
<text x="72.4" y="70">F1</text>
<text x="72.4" y="66.8">F2</text>
<text x="164.3" y="66.8">A17</text>
<text x="164.3" y="68.4">K20</text>
<text x="164.3" y="70">N20</text>
<text x="220.5" y="68.4">5</text>
<text x="220.5" y="66.8">6</text>
<text x="229.9" y="66.8">3</text>
<text x="229.9" y="68.4">4</text>
<text x="72.2" y="74.8">G1</text>
<text x="72.2" y="73.2">G3</text>
<text x="164.3" y="73.2">B12</text>
<text x="164.3" y="74.8">D14</text>
<text x="164.3" y="76.4">K18</text>
<text x="164.3" y="78">R20</text>
<text x="72.2" y="82.8">U5</text>
<text x="72.4" y="81.2">T5</text>
<text x="164.3" y="81.2">C19</text>
<text x="164.3" y="82.8">E17</text>
<text x="72.2" y="87.6">N4</text>
<text x="72.2" y="86">U4</text>
<text x="164.3" y="84.4">D19</text>
<text x="164.3" y="87.6">D20</text>
<text x="164.3" y="89.2">E20</text>
<text x="72.2" y="90.8">R2</text>
<text x="72.4" y="92.4">T1</text>
<text x="164.3" y="90.8">C20</text>
<text x="164.3" y="95.6">F18</text>
<text x="164.3" y="92.4">G19</text>
<text x="72.3" y="98.8">K4</text>
<text x="72.5" y="100.4">L1</text>
<text x="72.5" y="102">L2</text>
<text x="164.3" y="102">E18</text>
<text x="164.3" y="97.2">F17</text>
<text x="164.3" y="100.4">F19</text>
<text x="196.8" y="98.9">VDD_DDR</text>
<text x="214.4" y="98.9">VDD_DDR</text>
<text x="72.1" y="106.8">M1</text>
<text x="72.5" y="103.6">L3</text>
<text x="72.5" y="105.2">L4</text>
<text x="164.3" y="106.8">A19</text>
<text x="164.3" y="105.2">J17</text>
<text x="201.2" y="107.5" transform="rotate(-90 201.2 107.5)">2</text>
<text x="201.2" y="102.9" transform="rotate(-90 201.2 102.9)">1</text>
<text x="207.6" y="107.5" transform="rotate(-90 207.6 107.5)">2</text>
<text x="207.6" y="102.9" transform="rotate(-90 207.6 102.9)">1</text>
<text x="72.1" y="108.4">M2</text>
<text x="72.1" y="110">M3</text>
<text x="72.2" y="111.6">N1</text>
<text x="72.2" y="113.2">N2</text>
<text x="164.3" y="113.2">C15</text>
<text x="164.3" y="108.4">J16</text>
<text x="72.2" y="116.4">N3</text>
<text x="72.2" y="119.6">R1</text>
<text x="72.3" y="114.8">P1</text>
<text x="72.3" y="118">P2</text>
<text x="164.3" y="116.4">M18</text>
<text x="164.3" y="114.8">E19</text>
<text x="194.8" y="115.7" transform="rotate(-90 194.8 115.7)">1</text>
<text x="201.2" y="115.7" transform="rotate(-90 201.2 115.7)">1</text>
<text x="207.6" y="115.7" transform="rotate(-90 207.6 115.7)">1</text>
<text x="72.1" y="122.8">M4</text>
<text x="72.3" y="121.2">P3</text>
<text x="164.3" y="122.8">D17</text>
<text x="194.8" y="120.3" transform="rotate(-90 194.8 120.3)">2</text>
<text x="201.2" y="120.3" transform="rotate(-90 201.2 120.3)">2</text>
<text x="207.6" y="120.3" transform="rotate(-90 207.6 120.3)">2</text>
<text x="97.2" y="131.7" transform="rotate(-90 97.2 131.7)">A12</text>
<text x="98.8" y="131.7" transform="rotate(-90 98.8 131.7)">D11</text>
<text x="100.4" y="131.7" transform="rotate(-90 100.4 131.7)">C11</text>
<text x="102" y="131.7" transform="rotate(-90 102 131.7)">B11</text>
<text x="106.8" y="131.7" transform="rotate(-90 106.8 131.7)">A11</text>
<text x="108.4" y="131.7" transform="rotate(-90 108.4 131.7)">A10</text>
<text x="110" y="131.7" transform="rotate(-90 110 131.7)">B10</text>
<text x="111.6" y="131.7" transform="rotate(-90 111.6 131.7)">C10</text>
<text x="116.4" y="131.7" transform="rotate(-90 116.4 131.7)">D10</text>
<text x="118" y="130.9" transform="rotate(-90 118 130.9)">A9</text>
<text x="119.6" y="130.9" transform="rotate(-90 119.6 130.9)">B9</text>
<text x="121.2" y="130.9" transform="rotate(-90 121.2 130.9)">C9</text>
<text x="145.2" y="131.7" transform="rotate(-90 145.2 131.7)">K17</text>
<text x="148.4" y="131.4" transform="rotate(-90 148.4 131.4)">J20</text>
<text x="211.7" y="182">Title</text>
<text x="218.1" y="183.6">CPU_A</text>
<text x="211.7" y="186.8">Size</text>
<text x="211.7" y="191.6">Date:</text>
<text x="213.3" y="188.4">A3</text>
<text x="218.1" y="186.8">Document Number</text>
<text x="218.1" y="188.4">&lt;Prochip&gt;</text>
<text x="220" y="191.6">Wednesday, April 03, 2013</text>
<text x="243.7" y="191.6">Sheet</text>
<text x="251.7" y="191.6">3</text>
<text x="256.5" y="191.6">of</text>
<text x="261.3" y="191.6">11</text>
<text x="264.5" y="186.8">Rev</text>
<text x="265.6" y="188.6">V0_1</text>
</g>
<g font-size="1.4" fill="#004080">
<text x="136.7" y="53.7" transform="rotate(-90 136.7 53.7)">DDR2_A0</text>
<text x="138.3" y="53.7" transform="rotate(-90 138.3 53.7)">DDR2_A1</text>
<text x="139.9" y="53.7" transform="rotate(-90 139.9 53.7)">DDR2_A2</text>
<text x="141.4" y="53.7" transform="rotate(-90 141.4 53.7)">DDR2_A3</text>
<text x="143" y="53.7" transform="rotate(-90 143 53.7)">DDR2_A4</text>
<text x="144.7" y="53.7" transform="rotate(-90 144.7 53.7)">DDR2_A5</text>
<text x="146.3" y="53.7" transform="rotate(-90 146.3 53.7)">DDR2_A6</text>
<text x="147.9" y="53.7" transform="rotate(-90 147.9 53.7)">DDR2_A7</text>
<text x="149.4" y="53.7" transform="rotate(-90 149.4 53.7)">DDR2_A8</text>
<text x="151" y="53.7" transform="rotate(-90 151 53.7)">DDR2_A9</text>
<text x="76" y="59.9">PA0/SRAM_ADDR0/SD2_WP</text>
<text x="80.6" y="54.9" transform="rotate(-90 80.6 54.9)">DDR2_DQ0</text>
<text x="82.3" y="54.9" transform="rotate(-90 82.3 54.9)">DDR2_DQ1</text>
<text x="83.9" y="54.9" transform="rotate(-90 83.9 54.9)">DDR2_DQ2</text>
<text x="85.4" y="54.9" transform="rotate(-90 85.4 54.9)">DDR2_DQ3</text>
<text x="87" y="54.9" transform="rotate(-90 87 54.9)">DDR2_DQ4</text>
<text x="88.6" y="54.9" transform="rotate(-90 88.6 54.9)">DDR2_DQ5</text>
<text x="90.3" y="54.9" transform="rotate(-90 90.3 54.9)">DDR2_DQ6</text>
<text x="91.9" y="54.9" transform="rotate(-90 91.9 54.9)">DDR2_DQ7</text>
<text x="93.4" y="54.9" transform="rotate(-90 93.4 54.9)">DDR2_DQ8</text>
<text x="95" y="54.9" transform="rotate(-90 95 54.9)">DDR2_DQ9</text>
<text x="96.6" y="55.7" transform="rotate(-90 96.6 55.7)">DDR2_DQ10</text>
<text x="98.3" y="55.7" transform="rotate(-90 98.3 55.7)">DDR2_DQ11</text>
<text x="99.9" y="55.7" transform="rotate(-90 99.9 55.7)">DDR2_DQ12</text>
<text x="101.4" y="55.7" transform="rotate(-90 101.4 55.7)">DDR2_DQ13</text>
<text x="103" y="55.7" transform="rotate(-90 103 55.7)">DDR2_DQ14</text>
<text x="104.6" y="55.7" transform="rotate(-90 104.6 55.7)">DDR2_DQ15</text>
<text x="106.3" y="55.7" transform="rotate(-90 106.3 55.7)">DDR2_DQ16</text>
<text x="107.9" y="55.7" transform="rotate(-90 107.9 55.7)">DDR2_DQ17</text>
<text x="109.4" y="55.7" transform="rotate(-90 109.4 55.7)">DDR2_DQ18</text>
<text x="111" y="55.7" transform="rotate(-90 111 55.7)">DDR2_DQ19</text>
<text x="112.6" y="55.7" transform="rotate(-90 112.6 55.7)">DDR2_DQ20</text>
<text x="114.3" y="55.7" transform="rotate(-90 114.3 55.7)">DDR2_DQ21</text>
<text x="115.9" y="55.7" transform="rotate(-90 115.9 55.7)">DDR2_DQ22</text>
<text x="117.4" y="55.7" transform="rotate(-90 117.4 55.7)">DDR2_DQ23</text>
<text x="119" y="55.7" transform="rotate(-90 119 55.7)">DDR2_DQ24</text>
<text x="120.6" y="55.7" transform="rotate(-90 120.6 55.7)">DDR2_DQ25</text>
<text x="122.3" y="55.7" transform="rotate(-90 122.3 55.7)">DDR2_DQ26</text>
<text x="123.9" y="55.7" transform="rotate(-90 123.9 55.7)">DDR2_DQ27</text>
<text x="125.4" y="55.7" transform="rotate(-90 125.4 55.7)">DDR2_DQ28</text>
<text x="127" y="55.7" transform="rotate(-90 127 55.7)">DDR2_DQ29</text>
<text x="128.7" y="55.7" transform="rotate(-90 128.7 55.7)">DDR2_DQ30</text>
<text x="130.3" y="55.7" transform="rotate(-90 130.3 55.7)">DDR2_DQ31</text>
<text x="152.7" y="54.5" transform="rotate(-90 152.7 54.5)">DDR2_A10</text>
<text x="153.7" y="58.3">DDR2_DQS0</text>
<text x="153.7" y="59.9">DDR2_DQS1</text>
<text x="154.3" y="54.5" transform="rotate(-90 154.3 54.5)">DDR2_A11</text>
<text x="155.9" y="54.5" transform="rotate(-90 155.9 54.5)">DDR2_A12</text>
<text x="157.4" y="54.5" transform="rotate(-90 157.4 54.5)">DDR2_A13</text>
<text x="159" y="54.5" transform="rotate(-90 159 54.5)">DDR2_A14</text>
<text x="76" y="64.6">PA3/SRAM_ADDR3/SD2_DAT2</text>
<text x="76" y="61.4">PA1/SRAM_ADDR1/SD2_DAT0</text>
<text x="76" y="63">PA2/SRAM_ADDR2/SD2_DAT1</text>
<text x="153.7" y="61.4">DDR2_DQS2</text>
<text x="153.7" y="63">DDR2_DQS3</text>
<text x="223.2" y="64.6">B1</text>
<text x="226.2" y="64.6">A1</text>
<text x="76" y="69.4">PA6/SRAM_ADDR6/SD2_CLK</text>
<text x="76" y="71">PA7/SRAM_ADDR7/SSI3_RXD</text>
<text x="76" y="67.9">PA5/SRAM_ADDR5/SD2_CMD</text>
<text x="76" y="66.3">PA4/SRAM_ADDR4/SD2_DAT3</text>
<text x="151.9" y="66.3">DDR2_DQS_B0</text>
<text x="151.9" y="67.9">DDR2_DQS_B1</text>
<text x="151.9" y="69.4">DDR2_DQS_B2</text>
<text x="151.9" y="71">DDR2_DQS_B3</text>
<text x="223.2" y="69.4">B4</text>
<text x="223.2" y="67.9">B3</text>
<text x="223.2" y="66.3">B2</text>
<text x="226.2" y="66.3">A2</text>
<text x="226.2" y="67.9">A3</text>
<text x="226.2" y="69.4">A4</text>
<text x="76" y="75.9">PA10/SRAM_ADDR10/SSI3_CLK</text>
<text x="76" y="72.6">PA8/SRAM_ADDR8/SSI3_TXD</text>
<text x="76" y="74.3">PA9/SRAM_ADDR9/SSI3_CS</text>
<text x="154.5" y="74.3">DDR2_DM0</text>
<text x="154.5" y="75.9">DDR2_DM1</text>
<text x="154.5" y="77.4">DDR2_DM2</text>
<text x="76" y="82.3">PA11/SRAM_nBE0/I2S_SDO1</text>
<text x="76" y="83.9">PA12/SRAM_nBE1/I2S_SDO2</text>
<text x="154.5" y="79">DDR2_DM3</text>
<text x="154.9" y="82.3">DDR2_BA0</text>
<text x="154.9" y="83.9">DDR2_BA1</text>
<text x="76" y="88.6">PA14/SRAM_nWE</text>
<text x="76" y="87">PA13/SRAM_nOE/I2S_SDO3</text>
<text x="154.9" y="85.4">DDR2_BA2</text>
<text x="155.6" y="88.6">DDR2_CK</text>
<text x="76" y="91.9">PA15/SRAM_nCS0</text>
<text x="76" y="93.4">PA16/SRAM_nCS1</text>
<text x="153.4" y="93.4">DDR2_WE_B</text>
<text x="153.8" y="90.3">DDR2_CK_B</text>
<text x="154.6" y="91.9">DDR2_CKE</text>
<text x="76" y="99.9">PB0/SM_FL_DATA0</text>
<text x="76" y="101.4">PB1/SM_FL_DATA1</text>
<text x="152.8" y="101.4">DDR2_RAS_B</text>
<text x="152.9" y="98.3">DDR2_RST_B</text>
<text x="153.8" y="96.6">DDR2_CS_B</text>
<text x="76" y="103">PB2/SM_FL_DATA2</text>
<text x="76" y="104.6">PB3/SM_FL_DATA3</text>
<text x="76" y="106.3">PB4/SM_FL_DATA4</text>
<text x="76" y="107.9">PB5/SM_FL_DATA5</text>
<text x="152.8" y="103">DDR2_CAS_B</text>
<text x="154.6" y="106.3">DDR2_ODT</text>
<text x="156" y="107.9">DLL_ATO</text>
<text x="76" y="109.4">PB6/SM_FL_DATA6</text>
<text x="76" y="111">PB7/SM_FL_DATA7</text>
<text x="76" y="112.6">PB8/SM_FL_DATA8</text>
<text x="150.7" y="109.4">DDR/VDDQ_AON</text>
<text x="76" y="114.3">PB9/SM_FL_DATA9</text>
<text x="76" y="115.9">PB10/SM_FL_DATA10</text>
<text x="76" y="117.4">PB11/SM_FL_DATA11</text>
<text x="76" y="119">PB12/SM_FL_DATA12</text>
<text x="157.7" y="114.3">VREF0</text>
<text x="157.7" y="117.4">VREF2</text>
<text x="157.7" y="115.9">VREF1</text>
<text x="76" y="120.6">PB13/SM_FL_DATA13</text>
<text x="76" y="122.3">PB14/SM_FL_DATA14</text>
<text x="76" y="123.9">PB15/SM_FL_DATA15</text>
<text x="159.4" y="123.9">PZQ</text>
<text x="98.3" y="127.2" transform="rotate(-90 98.3 127.2)">PC4/NAND_R_B0</text>
<text x="99.9" y="127.2" transform="rotate(-90 99.9 127.2)">PC5/NAND_R_B1</text>
<text x="101.4" y="127.2" transform="rotate(-90 101.4 127.2)">PC6/NAND_R_B2</text>
<text x="103" y="127.2" transform="rotate(-90 103 127.2)">PC7/NAND_R_B3</text>
<text x="107.9" y="127.2" transform="rotate(-90 107.9 127.2)">PC8/NAND_FALE</text>
<text x="109.4" y="127.2" transform="rotate(-90 109.4 127.2)">PC9/NAND_FCLE</text>
<text x="111" y="127.2" transform="rotate(-90 111 127.2)">PC10/NAND_nFWE</text>
<text x="112.6" y="127.2" transform="rotate(-90 112.6 127.2)">PC11/NAND_nFRE</text>
<text x="117.4" y="127.2" transform="rotate(-90 117.4 127.2)">PC12/NAND_nCS0</text>
<text x="119" y="127.2" transform="rotate(-90 119 127.2)">PC13/NAND_nCS1</text>
<text x="120.6" y="127.2" transform="rotate(-90 120.6 127.2)">PC14/NAND_nCS2</text>
<text x="122.3" y="127.2" transform="rotate(-90 122.3 127.2)">PC15/NAND_nCS3</text>
<text x="146.3" y="127.2" transform="rotate(-90 146.3 127.2)">DLL_DTO0</text>
<text x="149.4" y="127.2" transform="rotate(-90 149.4 127.2)">DLL_DTO1</text>
</g>
<g font-size="1.4" fill="#000080">
<text x="222.4" y="71.7">RN100</text>
<text x="222.4" y="73.3">10Kx4</text>
<text x="121.6" y="86.1">U100A</text>
<text x="203.2" y="103.7">C100</text>
<text x="203.2" y="106.9">1uF</text>
<text x="209.6" y="103.7">C101</text>
<text x="209.6" y="106.9">0.1uF</text>
<text x="218.4" y="106.9">R100</text>
<text x="218.4" y="109.3">100K/1%</text>
<text x="196.8" y="116.5">C102</text>
<text x="196.8" y="119.7">0.1uF</text>
<text x="203.2" y="116.5">C103</text>
<text x="203.2" y="119.7">0.01uF</text>
<text x="209.6" y="116.5">C104</text>
<text x="209.6" y="119.7">1uF</text>
<text x="218.4" y="118.1">R101</text>
<text x="174.4" y="121.3">R102</text>
<text x="218.4" y="120.5">100K/1%</text>
<text x="76.5" y="130">SEP6200</text>
<text x="174.4" y="126.1">240R 1%</text>
</g>
<g font-size="1.1">
<text x="34.1" y="7.5">5</text>
<text x="86.3" y="7.5">4</text>
<text x="138.6" y="7.5">3</text>
<text x="190.8" y="7.5">2</text>
<text x="243.1" y="7.5">1</text>
<text x="6.8" y="31.9">D</text>
<text x="269.7" y="31.9">D</text>
<text x="6.8" y="77.8">C</text>
<text x="269.7" y="77.8">C</text>
<text x="6.8" y="123.8">B</text>
<text x="269.7" y="123.8">B</text>
<text x="6.8" y="169.8">A</text>
<text x="269.7" y="169.8">A</text>
<text x="34.1" y="193">5</text>
<text x="86.3" y="193">4</text>
<text x="138.6" y="193">3</text>
<text x="190.8" y="193">2</text>
<text x="243.1" y="193">1</text>
</g>
</svg>
